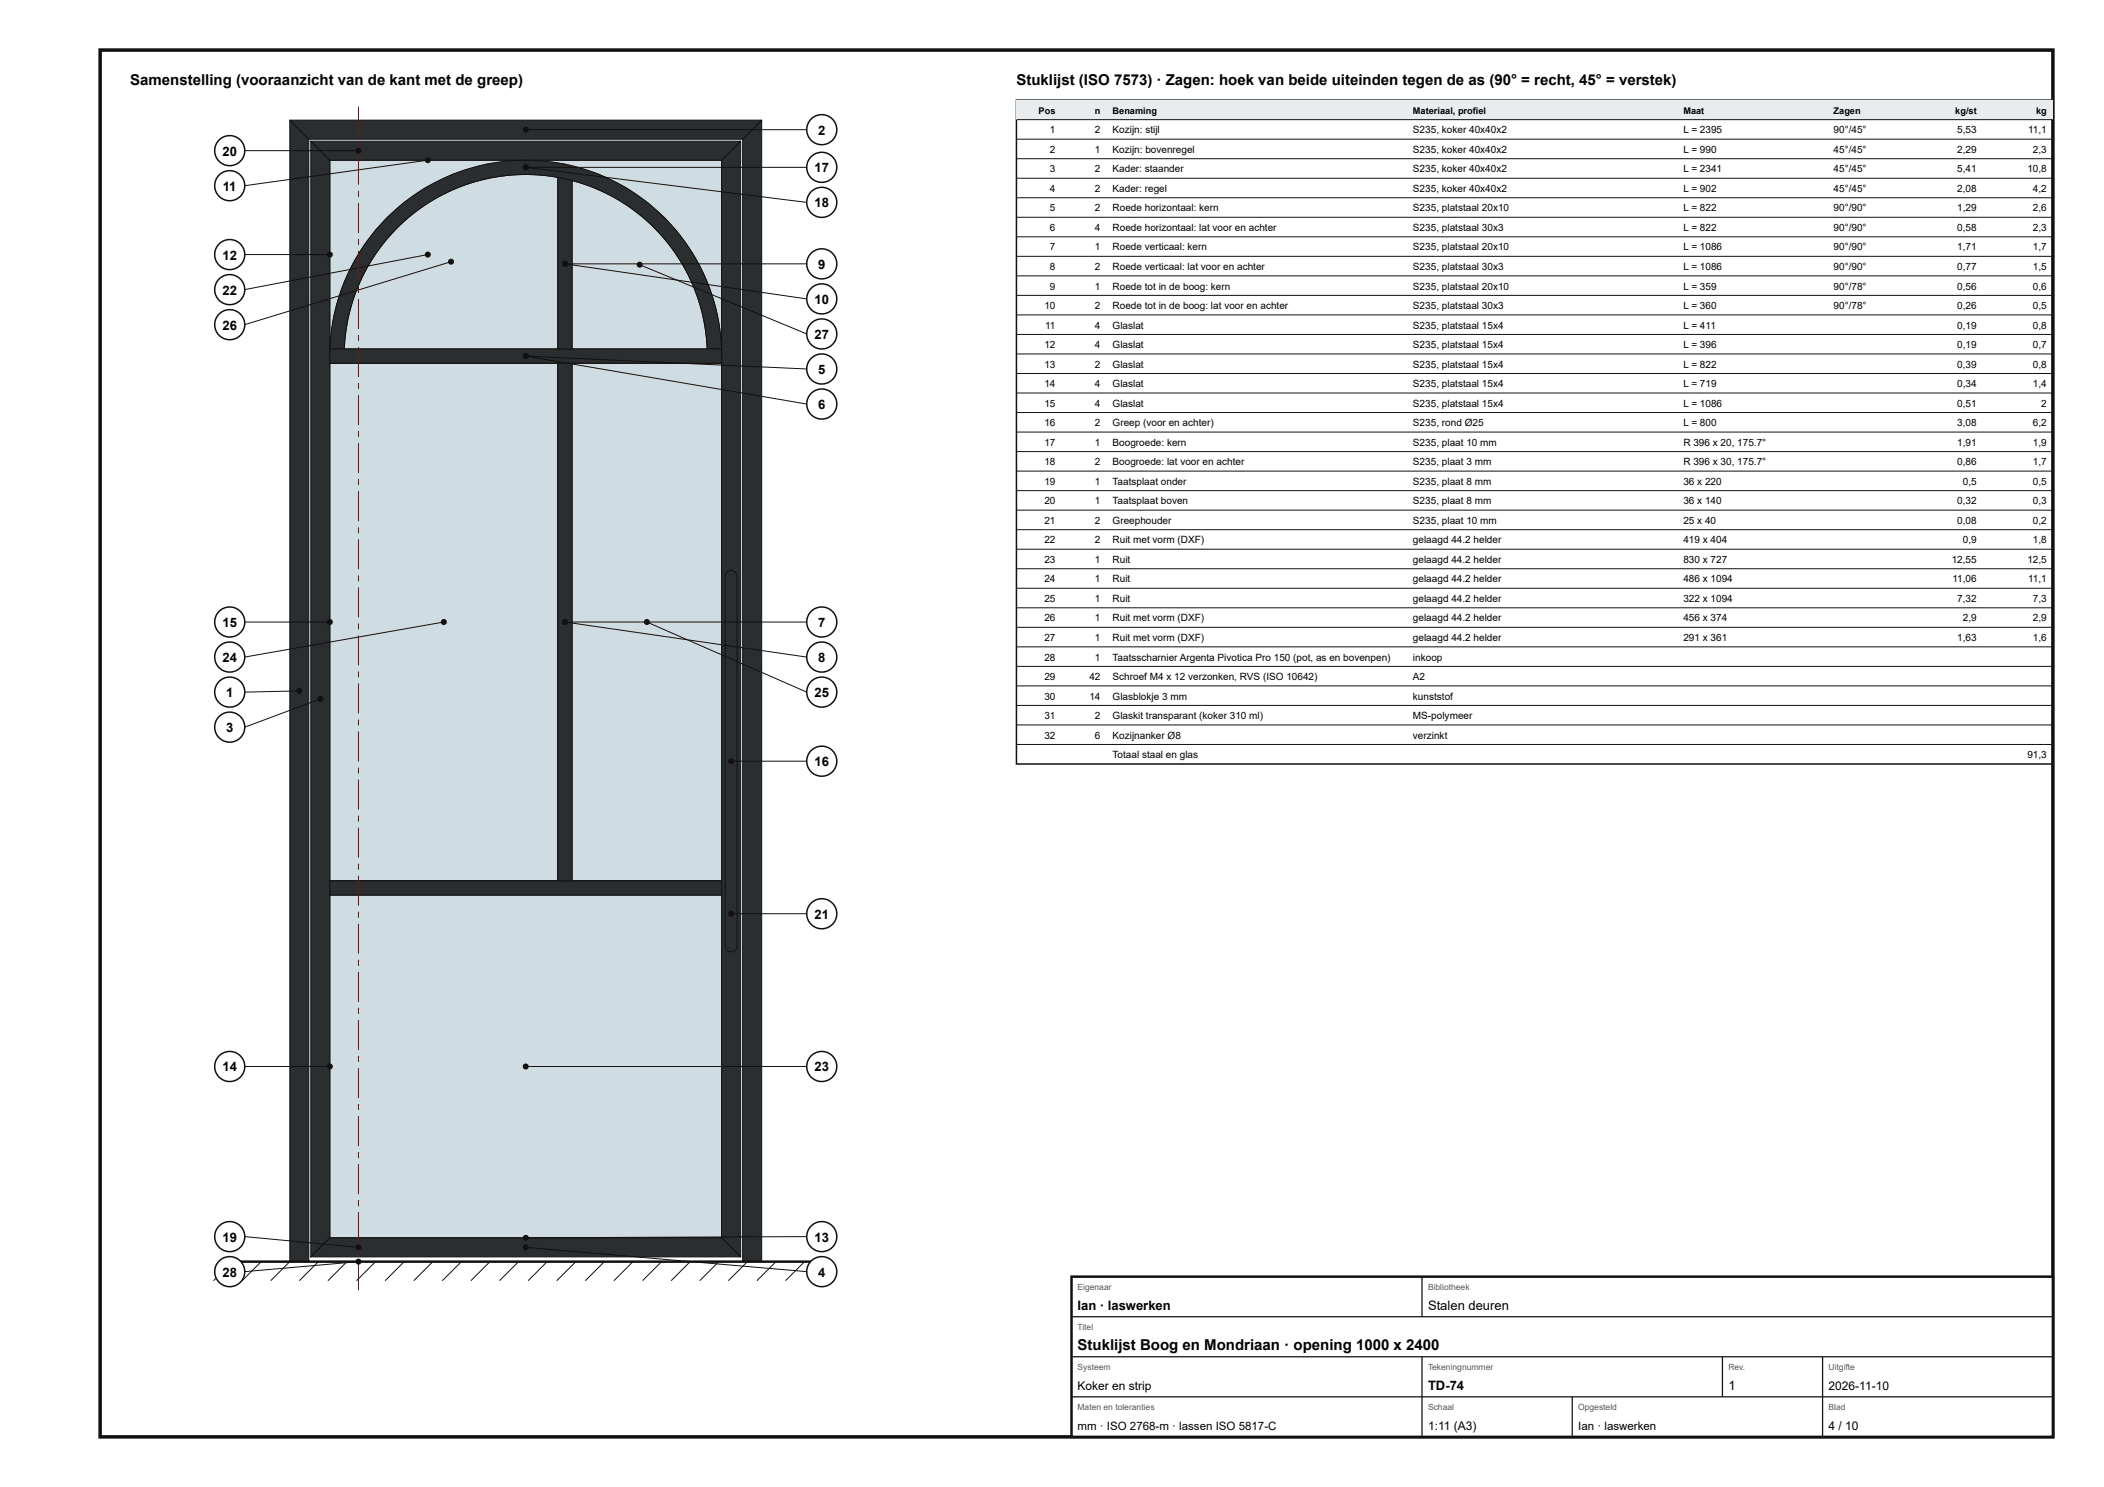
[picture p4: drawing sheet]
<svg xmlns="http://www.w3.org/2000/svg" width="420mm" height="297mm" viewBox="0 0 420 297" stroke-linecap="round" stroke-linejoin="round" font-family="sans-serif">
<path d="M20 10h390v277h-390z" fill="none" stroke="#111" stroke-width=".7" stroke-linecap="butt"/>
<path d="M65.9 32h39.1l-7.7 .8-6.8 2a39.1 39.1 0 0 0-22.6 24l-.9 2.8-.5 2.7-.6 5.4z" fill="#cfdde3"/>
<path d="M65.9 32h39.1l-7.7 .8-6.8 2a39.1 39.1 0 0 0-22.6 24l-.9 2.8-.5 2.7-.6 5.4z" fill="none" stroke="#111" stroke-width=".2"/>
<path d="M105 32h39.1v37.7l-.5-5a38.6 38.6 0 0 0-3.6-11.1 39 39 0 0 0-20.5-18.8l-6.8-2z" fill="#cfdde3"/>
<path d="M105 32h39.1v37.7l-.5-5a38.6 38.6 0 0 0-3.6-11.1 39 39 0 0 0-20.5-18.8l-6.8-2z" fill="none" stroke="#111" stroke-width=".2"/>
<path d="M65.9 178.8h78.2v68.4h-78.2z" fill="#cfdde3"/>
<path d="M65.9 178.8h78.2v68.4h-78.2z" fill="none" stroke="#111" stroke-width=".2"/>
<path d="M65.9 72.5h45.5v103.4h-45.5z" fill="#cfdde3"/>
<path d="M65.9 72.5h45.5v103.4h-45.5z" fill="none" stroke="#111" stroke-width=".2"/>
<path d="M114.2 72.5h29.9v103.4h-29.9z" fill="#cfdde3"/>
<path d="M114.2 72.5h29.9v103.4h-29.9z" fill="none" stroke="#111" stroke-width=".2"/>
<path d="M79.3 45.5a36.3 36.3 0 0 1 32.1-10.1v34.3h-42.6a36.2 36.2 0 0 1 10.5-24.2z" fill="#cfdde3"/>
<path d="M79.3 45.5a36.3 36.3 0 0 1 32.1-10.1v34.3h-42.6a36.2 36.2 0 0 1 10.5-24.2z" fill="none" stroke="#111" stroke-width=".2"/>
<path d="M114.2 36.1a36.3 36.3 0 0 1 27 33.6h-27z" fill="#cfdde3"/>
<path d="M114.2 36.1a36.3 36.3 0 0 1 27 33.6h-27z" fill="none" stroke="#111" stroke-width=".2"/>
<path d="M57.9 24l3.8 3.8v224.2h-3.8z" fill="#2b2e31"/>
<path d="M57.9 24l3.8 3.8v224.2h-3.8z" fill="none" stroke="#111" stroke-width=".2"/>
<path d="M152.1 24v228h-3.8v-224.2z" fill="#2b2e31"/>
<path d="M152.1 24v228h-3.8v-224.2z" fill="none" stroke="#111" stroke-width=".2"/>
<path d="M57.9 24h94.2l-3.8 3.8h-86.6z" fill="#2b2e31"/>
<path d="M57.9 24h94.2l-3.8 3.8h-86.6z" fill="none" stroke="#111" stroke-width=".2"/>
<path d="M62.1 28.2l3.8 3.8v215.2l-3.8 3.8z" fill="#2b2e31"/>
<path d="M62.1 28.2l3.8 3.8v215.2l-3.8 3.8z" fill="none" stroke="#111" stroke-width=".2"/>
<path d="M147.9 28.2v222.8l-3.8-3.8v-215.2z" fill="#2b2e31"/>
<path d="M147.9 28.2v222.8l-3.8-3.8v-215.2z" fill="none" stroke="#111" stroke-width=".2"/>
<path d="M65.9 247.2h78.2l3.8 3.8h-85.8z" fill="#2b2e31"/>
<path d="M65.9 247.2h78.2l3.8 3.8h-85.8z" fill="none" stroke="#111" stroke-width=".2"/>
<path d="M62.1 28.2h85.8l-3.8 3.8h-78.2z" fill="#2b2e31"/>
<path d="M62.1 28.2h85.8l-3.8 3.8h-78.2z" fill="none" stroke="#111" stroke-width=".2"/>
<path d="M77.9 42.9a39.1 39.1 0 0 1 41.7-8.1 39.1 39.1 0 0 1 24.5 34.8l-2.9 .2a36.3 36.3 0 0 0-36.2-34.9 36.3 36.3 0 0 0-36.2 34.9l-2.9-.2a39.1 39.1 0 0 1 12-26.7z" fill="#2b2e31"/>
<path d="M77.9 42.9a39.1 39.1 0 0 1 41.7-8.1 39.1 39.1 0 0 1 24.5 34.8l-2.9 .2a36.3 36.3 0 0 0-36.2-34.9 36.3 36.3 0 0 0-36.2 34.9l-2.9-.2a39.1 39.1 0 0 1 12-26.7z" fill="none" stroke="#111" stroke-width=".2"/>
<path d="M65.9 69.7h78.2v2.8h-78.2z" fill="#2b2e31"/>
<path d="M65.9 69.7h78.2v2.8h-78.2z" fill="none" stroke="#111" stroke-width=".2"/>
<path d="M65.9 175.9h78.2v2.9h-78.2z" fill="#2b2e31"/>
<path d="M65.9 175.9h78.2v2.9h-78.2z" fill="none" stroke="#111" stroke-width=".2"/>
<path d="M111.4 72.5h2.8v103.4h-2.8z" fill="#2b2e31"/>
<path d="M111.4 72.5h2.8v103.4h-2.8z" fill="none" stroke="#111" stroke-width=".2"/>
<path d="M111.4 35.4l2.8 .7v33.6h-2.8z" fill="#2b2e31"/>
<path d="M111.4 35.4l2.8 .7v33.6h-2.8z" fill="none" stroke="#111" stroke-width=".2"/>
<path d="M71.5 251.7h.2v6h-.2zM71.5 249.3h.2v1.2h-.2zM71.5 242.1h.2v6h-.2zM71.5 239.7h.2v1.2h-.2zM71.5 232.5h.2v6h-.2zM71.5 230.1h.2v1.2h-.2zM71.5 222.9h.2v6h-.2zM71.5 220.5h.2v1.2h-.2zM71.5 213.3h.2v6h-.2zM71.5 210.9h.2v1.2h-.2zM71.5 203.7h.2v6h-.2zM71.5 201.3h.2v1.2h-.2zM71.5 194.1h.2v6h-.2zM71.5 191.7h.2v1.2h-.2zM71.5 184.5h.2v6h-.2zM71.5 182.1h.2v1.2h-.2zM71.5 174.9h.2v6h-.2zM71.5 172.5h.2v1.2h-.2zM71.5 165.3h.2v6h-.2zM71.5 162.9h.2v1.2h-.2zM71.5 155.7h.2v6h-.2zM71.5 153.3h.2v1.2h-.2zM71.5 146.1h.2v6h-.2zM71.5 143.7h.2v1.2h-.2zM71.5 136.5h.2v6h-.2zM71.5 134.1h.2v1.2h-.2zM71.5 126.9h.2v6h-.2zM71.5 124.5h.2v1.2h-.2zM71.5 117.3h.2v6h-.2zM71.5 114.9h.2v1.2h-.2zM71.5 107.7h.2v6h-.2zM71.5 105.3h.2v1.2h-.2zM71.5 98.1h.2v6h-.2zM71.5 95.7h.2v1.2h-.2zM71.5 88.5h.2v6h-.2zM71.5 86.1h.2v1.2h-.2zM71.5 78.9h.2v6h-.2zM71.5 76.5h.2v1.2h-.2zM71.5 69.3h.2v6h-.2zM71.5 66.9h.2v1.2h-.2zM71.5 59.7h.2v6h-.2zM71.5 57.3h.2v1.2h-.2zM71.5 50.1h.2v6h-.2zM71.5 47.7h.2v1.2h-.2zM71.5 40.5h.2v6h-.2zM71.5 38.1h.2v1.2h-.2zM71.5 30.9h.2v6h-.2zM71.5 28.5h.2v1.2h-.2zM71.5 21.3h.2v6h-.2z" fill="#b00"/>
<path d="M145.2 114.3a1.2 1.2 0 0 1 1.3-.3 1.2 1.2 0 0 1 .7 1.1v73.9a1.19 1.19 0 0 1-1.2 1.1 1.19 1.19 0 0 1-1.2-1.1v-73.9z" fill="#2b2e31"/>
<g fill="none" stroke="#111" stroke-width=".2">
<path d="M145.2 114.3a1.2 1.2 0 0 1 1.3-.3 1.2 1.2 0 0 1 .7 1.1v73.9a1.19 1.19 0 0 1-1.2 1.1 1.19 1.19 0 0 1-1.2-1.1v-73.9zM46.4 252l-3.8 3.8M52.2 252l-3.8 3.8M57.9 252l-3.8 3.8M63.6 252l-3.8 3.8M69.3 252l-3.8 3.8M75 252l-3.8 3.8M80.7 252l-3.8 3.8M86.4 252l-3.8 3.8M92.1 252l-3.8 3.8M97.9 252l-3.9 3.8M103.6 252l-3.8 3.8"/>
<path d="M109.3 252l-3.8 3.8M115 252l-3.8 3.8M120.7 252l-3.8 3.8M126.4 252l-3.8 3.8M132.1 252l-3.8 3.8M137.8 252l-3.8 3.8M143.6 252l-3.9 3.8M149.3 252l-3.8 3.8M155 252l-3.8 3.8M160.7 252l-3.8 3.8"/>
</g>
<path d="M46.4 252h117.1" fill="none" stroke="#111" stroke-width=".5"/>
<circle cx="71.6" cy="30.1" r=".6" fill="#111"/>
<path d="M48.9 30.1h22.7" fill="none" stroke="#111" stroke-width=".2"/>
<circle cx="45.9" cy="30.1" r="3" fill="#fff"/>
<circle cx="45.9" cy="30.1" r="3" fill="none" stroke="#111" stroke-width=".3"/>
<circle cx="85.4" cy="32" r=".6" fill="#111"/>
<path d="M85.4 32l-36.5 5.1" fill="none" stroke="#111" stroke-width=".2"/>
<circle cx="45.9" cy="37.1" r="3" fill="#fff"/>
<circle cx="45.9" cy="37.1" r="3" fill="none" stroke="#111" stroke-width=".3"/>
<circle cx="65.9" cy="50.9" r=".6" fill="#111"/>
<path d="M48.9 50.8h17" fill="none" stroke="#111" stroke-width=".2"/>
<circle cx="45.9" cy="50.9" r="3" fill="#fff"/>
<circle cx="45.9" cy="50.9" r="3" fill="none" stroke="#111" stroke-width=".3"/>
<circle cx="85.4" cy="50.9" r=".6" fill="#111"/>
<path d="M85.4 50.8l-36.5 7" fill="none" stroke="#111" stroke-width=".2"/>
<circle cx="45.9" cy="57.9" r="3" fill="#fff"/>
<circle cx="45.9" cy="57.9" r="3" fill="none" stroke="#111" stroke-width=".3"/>
<circle cx="90.1" cy="52.3" r=".6" fill="#111"/>
<path d="M90.1 52.3l-41.2 12.5" fill="none" stroke="#111" stroke-width=".2"/>
<circle cx="45.9" cy="64.9" r="3" fill="#fff"/>
<circle cx="45.9" cy="64.9" r="3" fill="none" stroke="#111" stroke-width=".3"/>
<circle cx="65.9" cy="124.2" r=".6" fill="#111"/>
<path d="M48.9 124.2h17" fill="none" stroke="#111" stroke-width=".2"/>
<circle cx="45.9" cy="124.2" r="3" fill="#fff"/>
<circle cx="45.9" cy="124.2" r="3" fill="none" stroke="#111" stroke-width=".3"/>
<circle cx="88.6" cy="124.2" r=".6" fill="#111"/>
<path d="M88.6 124.2l-39.7 7" fill="none" stroke="#111" stroke-width=".2"/>
<circle cx="45.9" cy="131.2" r="3" fill="#fff"/>
<circle cx="45.9" cy="131.2" r="3" fill="none" stroke="#111" stroke-width=".3"/>
<circle cx="59.8" cy="138" r=".6" fill="#111"/>
<path d="M59.8 138l-10.9 .2" fill="none" stroke="#111" stroke-width=".2"/>
<circle cx="45.9" cy="138.2" r="3" fill="#fff"/>
<circle cx="45.9" cy="138.2" r="3" fill="none" stroke="#111" stroke-width=".3"/>
<circle cx="64" cy="139.6" r=".6" fill="#111"/>
<path d="M64 139.6l-15.1 5.6" fill="none" stroke="#111" stroke-width=".2"/>
<circle cx="45.9" cy="145.2" r="3" fill="#fff"/>
<circle cx="45.9" cy="145.2" r="3" fill="none" stroke="#111" stroke-width=".3"/>
<circle cx="65.9" cy="213" r=".6" fill="#111"/>
<path d="M48.9 213h17" fill="none" stroke="#111" stroke-width=".2"/>
<circle cx="45.9" cy="213" r="3" fill="#fff"/>
<circle cx="45.9" cy="213" r="3" fill="none" stroke="#111" stroke-width=".3"/>
<circle cx="71.6" cy="249.1" r=".6" fill="#111"/>
<path d="M48.9 247l22.7 2.1" fill="none" stroke="#111" stroke-width=".2"/>
<circle cx="45.9" cy="247" r="3" fill="#fff"/>
<circle cx="45.9" cy="247" r="3" fill="none" stroke="#111" stroke-width=".3"/>
<circle cx="71.6" cy="252" r=".6" fill="#111"/>
<path d="M71.6 252l-22.7 2" fill="none" stroke="#111" stroke-width=".2"/>
<circle cx="45.9" cy="254" r="3" fill="#fff"/>
<circle cx="45.9" cy="254" r="3" fill="none" stroke="#111" stroke-width=".3"/>
<circle cx="105" cy="25.9" r=".6" fill="#111"/>
<path d="M105 25.9h56.1" fill="none" stroke="#111" stroke-width=".2"/>
<circle cx="164.1" cy="25.9" r="3" fill="#fff"/>
<circle cx="164.1" cy="25.9" r="3" fill="none" stroke="#111" stroke-width=".3"/>
<circle cx="105" cy="33.4" r=".6" fill="#111"/>
<path d="M105 33.4h56.1" fill="none" stroke="#111" stroke-width=".2"/>
<circle cx="164.1" cy="33.4" r="3" fill="#fff"/>
<circle cx="164.1" cy="33.4" r="3" fill="none" stroke="#111" stroke-width=".3"/>
<circle cx="105" cy="33.4" r=".6" fill="#111"/>
<path d="M105 33.4l56.1 7" fill="none" stroke="#111" stroke-width=".2"/>
<circle cx="164.1" cy="40.4" r="3" fill="#fff"/>
<circle cx="164.1" cy="40.4" r="3" fill="none" stroke="#111" stroke-width=".3"/>
<circle cx="112.8" cy="52.7" r=".6" fill="#111"/>
<path d="M112.8 52.7h48.3" fill="none" stroke="#111" stroke-width=".2"/>
<circle cx="164.1" cy="52.7" r="3" fill="#fff"/>
<circle cx="164.1" cy="52.7" r="3" fill="none" stroke="#111" stroke-width=".3"/>
<circle cx="112.8" cy="52.7" r=".6" fill="#111"/>
<path d="M112.8 52.7l48.3 7" fill="none" stroke="#111" stroke-width=".2"/>
<circle cx="164.1" cy="59.7" r="3" fill="#fff"/>
<circle cx="164.1" cy="59.7" r="3" fill="none" stroke="#111" stroke-width=".3"/>
<circle cx="127.7" cy="52.9" r=".6" fill="#111"/>
<path d="M127.7 52.9l33.4 13.8" fill="none" stroke="#111" stroke-width=".2"/>
<circle cx="164.1" cy="66.7" r="3" fill="#fff"/>
<circle cx="164.1" cy="66.7" r="3" fill="none" stroke="#111" stroke-width=".3"/>
<circle cx="105" cy="71.1" r=".6" fill="#111"/>
<path d="M105 71.1l56.1 2.6" fill="none" stroke="#111" stroke-width=".2"/>
<circle cx="164.1" cy="73.7" r="3" fill="#fff"/>
<circle cx="164.1" cy="73.7" r="3" fill="none" stroke="#111" stroke-width=".3"/>
<circle cx="105" cy="71.1" r=".6" fill="#111"/>
<path d="M105 71.1l56.1 9.6" fill="none" stroke="#111" stroke-width=".2"/>
<circle cx="164.1" cy="80.7" r="3" fill="#fff"/>
<circle cx="164.1" cy="80.7" r="3" fill="none" stroke="#111" stroke-width=".3"/>
<circle cx="112.8" cy="124.2" r=".6" fill="#111"/>
<path d="M112.8 124.2h48.3" fill="none" stroke="#111" stroke-width=".2"/>
<circle cx="164.1" cy="124.2" r="3" fill="#fff"/>
<circle cx="164.1" cy="124.2" r="3" fill="none" stroke="#111" stroke-width=".3"/>
<circle cx="112.8" cy="124.2" r=".6" fill="#111"/>
<path d="M112.8 124.2l48.3 7" fill="none" stroke="#111" stroke-width=".2"/>
<circle cx="164.1" cy="131.2" r="3" fill="#fff"/>
<circle cx="164.1" cy="131.2" r="3" fill="none" stroke="#111" stroke-width=".3"/>
<circle cx="129.2" cy="124.2" r=".6" fill="#111"/>
<path d="M129.2 124.2l31.9 14" fill="none" stroke="#111" stroke-width=".2"/>
<circle cx="164.1" cy="138.2" r="3" fill="#fff"/>
<circle cx="164.1" cy="138.2" r="3" fill="none" stroke="#111" stroke-width=".3"/>
<circle cx="146" cy="152" r=".6" fill="#111"/>
<path d="M146 152h15.1" fill="none" stroke="#111" stroke-width=".2"/>
<circle cx="164.1" cy="152" r="3" fill="#fff"/>
<circle cx="164.1" cy="152" r="3" fill="none" stroke="#111" stroke-width=".3"/>
<circle cx="146" cy="182.5" r=".6" fill="#111"/>
<path d="M146 182.5h15.1" fill="none" stroke="#111" stroke-width=".2"/>
<circle cx="164.1" cy="182.5" r="3" fill="#fff"/>
<circle cx="164.1" cy="182.5" r="3" fill="none" stroke="#111" stroke-width=".3"/>
<circle cx="105" cy="213" r=".6" fill="#111"/>
<path d="M105 213h56.1" fill="none" stroke="#111" stroke-width=".2"/>
<circle cx="164.1" cy="213" r="3" fill="#fff"/>
<circle cx="164.1" cy="213" r="3" fill="none" stroke="#111" stroke-width=".3"/>
<circle cx="105" cy="247.2" r=".6" fill="#111"/>
<path d="M161.1 247l-56.1 .2" fill="none" stroke="#111" stroke-width=".2"/>
<circle cx="164.1" cy="247" r="3" fill="#fff"/>
<circle cx="164.1" cy="247" r="3" fill="none" stroke="#111" stroke-width=".3"/>
<circle cx="105" cy="249.1" r=".6" fill="#111"/>
<path d="M105 249.1l56.1 4.9" fill="none" stroke="#111" stroke-width=".2"/>
<circle cx="164.1" cy="254" r="3" fill="#fff"/>
<g fill="none" stroke="#111" stroke-width=".3">
<path d="M203 20h207v132.6h-207z"/>
<circle cx="164.1" cy="254" r="3"/>
</g>
<path d="M203 20h207v3.9h-207z" fill="#e9ecee"/>
<g fill="none" stroke="#111" stroke-width=".2">
<path d="M203 23.9h207M203 27.8h207M203 31.7h207M203 35.6h207M203 39.5h207M203 43.4h207M203 47.3h207M203 51.2h207M203 55.1h207M203 59h207M203 62.9h207M203 66.8h207"/>
<path d="M203 70.7h207M203 74.6h207M203 78.5h207M203 82.4h207M203 86.3h207M203 90.2h207M203 94.1h207M203 98h207M203 101.9h207M203 105.8h207M203 109.7h207M203 113.6h207"/>
<path d="M203 117.5h207M203 121.4h207M203 125.3h207M203 129.2h207M203 133.1h207M203 137h207M203 140.9h207M203 144.8h207M203 148.7h207"/>
</g>
<path d="M214 255h196v32h-196z" fill="#fff"/>
<path d="M214 255h196v32h-196z" fill="none" stroke="#111" stroke-width=".5"/>
<path d="M284 255v8M214 263h196M214 271h196M214 279h196M284 271v16M314 279v8M344 271v8M364 271v16" fill="none" stroke="#111" stroke-width=".25"/>
<g font-size="3">
<text x="26" y="17">Samenstelling (vooraanzicht van de kant met de greep)</text>
<text x="203" y="17">Stuklijst (ISO 7573) · Zagen: hoek van beide uiteinden tegen de as (90° = recht, 45° = verstek)</text>
<text x="215.2" y="269.6">Stuklijst Boog en Mondriaan · opening 1000 x 2400</text>
</g>
<g font-size="2.6">
<text x="163.4" y="26.9">2</text>
<text x="44.4" y="31.1">20</text>
<text x="162.7" y="34.4">17</text>
<text x="44.5" y="38.1">11</text>
<text x="162.7" y="41.4">18</text>
<text x="44.4" y="51.8">12</text>
<text x="163.4" y="53.7">9</text>
<text x="44.4" y="58.8">22</text>
<text x="44.4" y="65.8">26</text>
<text x="162.7" y="60.7">10</text>
<text x="162.7" y="67.7">27</text>
<text x="163.4" y="74.7">5</text>
<text x="163.4" y="81.7">6</text>
<text x="44.4" y="125.2">15</text>
<text x="163.4" y="125.2">7</text>
<text x="44.4" y="132.2">24</text>
<text x="163.4" y="132.2">8</text>
<text x="45.2" y="139.2">1</text>
<text x="162.7" y="139.2">25</text>
<text x="45.2" y="146.2">3</text>
<text x="162.7" y="153">16</text>
<text x="162.7" y="183.5">21</text>
<text x="44.4" y="214">14</text>
<text x="162.7" y="214">23</text>
<text x="44.4" y="248">19</text>
<text x="162.7" y="248">13</text>
<text x="44.4" y="255">28</text>
<text x="163.4" y="255">4</text>
<text x="215.2" y="261.6">Ian · laswerken</text>
<text x="285.2" y="261.6">Stalen deuren</text>
<text x="285.2" y="277.6">TD-74</text>
<text x="345.2" y="277.6">1</text>
</g>
<g font-size="2.4">
<text x="215.2" y="277.6">Koker en strip</text>
<text x="365.2" y="277.6">2026-11-10</text>
<text x="285.2" y="285.6">1:11 (A3)</text>
<text x="365.2" y="285.6">4 / 10</text>
</g>
<g font-size="2.3">
<text x="215.2" y="285.6">mm · ISO 2768-m · lassen ISO 5817-C</text>
<text x="315.2" y="285.6">Ian · laswerken</text>
</g>
<g font-size="2">
<text x="209.7" y="26.6">1</text>
<text x="218.7" y="26.6">2</text>
<text x="222.2" y="26.6">Kozijn: stijl</text>
<text x="282.2" y="26.6">S235, koker 40x40x2</text>
<text x="336.2" y="26.6">L = 2395</text>
<text x="366.2" y="26.6">90°/45°</text>
<text x="390.9" y="26.6">5,53</text>
<text x="405.1" y="26.6">11,1</text>
<text x="209.7" y="30.5">2</text>
<text x="209.7" y="34.4">3</text>
<text x="218.7" y="30.5">1</text>
<text x="218.7" y="34.4">2</text>
<text x="222.2" y="30.5">Kozijn: bovenregel</text>
<text x="222.2" y="34.4">Kader: staander</text>
<text x="282.2" y="30.5">S235, koker 40x40x2</text>
<text x="282.2" y="34.4">S235, koker 40x40x2</text>
<text x="336.2" y="30.5">L = 990</text>
<text x="336.2" y="34.4">L = 2341</text>
<text x="366.2" y="30.5">45°/45°</text>
<text x="366.2" y="34.4">45°/45°</text>
<text x="390.9" y="30.5">2,29</text>
<text x="390.9" y="34.4">5,41</text>
<text x="404.9" y="34.4">10,8</text>
<text x="406" y="30.5">2,3</text>
<text x="209.7" y="38.3">4</text>
<text x="218.7" y="38.3">2</text>
<text x="222.2" y="38.3">Kader: regel</text>
<text x="282.2" y="38.3">S235, koker 40x40x2</text>
<text x="336.2" y="38.3">L = 902</text>
<text x="366.2" y="38.3">45°/45°</text>
<text x="390.9" y="38.3">2,08</text>
<text x="406" y="38.3">4,2</text>
<text x="209.7" y="42.2">5</text>
<text x="209.7" y="46.1">6</text>
<text x="218.7" y="42.2">2</text>
<text x="218.7" y="46.1">4</text>
<text x="222.2" y="42.2">Roede horizontaal: kern</text>
<text x="222.2" y="46.1">Roede horizontaal: lat voor en achter</text>
<text x="282.2" y="42.2">S235, platstaal 20x10</text>
<text x="282.2" y="46.1">S235, platstaal 30x3</text>
<text x="336.2" y="42.2">L = 822</text>
<text x="336.2" y="46.1">L = 822</text>
<text x="366.2" y="42.2">90°/90°</text>
<text x="366.2" y="46.1">90°/90°</text>
<text x="390.9" y="42.2">1,29</text>
<text x="390.9" y="46.1">0,58</text>
<text x="406" y="42.2">2,6</text>
<text x="406" y="46.1">2,3</text>
<text x="209.7" y="50">7</text>
<text x="209.7" y="53.9">8</text>
<text x="218.7" y="50">1</text>
<text x="218.7" y="53.9">2</text>
<text x="222.2" y="50">Roede verticaal: kern</text>
<text x="222.2" y="53.9">Roede verticaal: lat voor en achter</text>
<text x="282.2" y="50">S235, platstaal 20x10</text>
<text x="282.2" y="53.9">S235, platstaal 30x3</text>
<text x="336.2" y="50">L = 1086</text>
<text x="336.2" y="53.9">L = 1086</text>
<text x="366.2" y="50">90°/90°</text>
<text x="366.2" y="53.9">90°/90°</text>
<text x="390.9" y="50">1,71</text>
<text x="390.9" y="53.9">0,77</text>
<text x="406" y="50">1,7</text>
<text x="406" y="53.9">1,5</text>
<text x="209.7" y="57.8">9</text>
<text x="218.7" y="57.8">1</text>
<text x="222.2" y="57.8">Roede tot in de boog: kern</text>
<text x="282.2" y="57.8">S235, platstaal 20x10</text>
<text x="336.2" y="57.8">L = 359</text>
<text x="366.2" y="57.8">90°/78°</text>
<text x="390.9" y="57.8">0,56</text>
<text x="406" y="57.8">0,6</text>
<text x="208.6" y="61.7">10</text>
<text x="208.7" y="65.6">11</text>
<text x="218.7" y="61.7">2</text>
<text x="218.7" y="65.6">4</text>
<text x="222.2" y="61.7">Roede tot in de boog: lat voor en achter</text>
<text x="222.2" y="65.6">Glaslat</text>
<text x="282.2" y="61.7">S235, platstaal 30x3</text>
<text x="282.2" y="65.6">S235, platstaal 15x4</text>
<text x="336.2" y="61.7">L = 360</text>
<text x="336.2" y="65.6">L = 411</text>
<text x="366.2" y="61.7">90°/78°</text>
<text x="390.9" y="61.7">0,26</text>
<text x="390.9" y="65.6">0,19</text>
<text x="406" y="61.7">0,5</text>
<text x="406" y="65.6">0,8</text>
<text x="208.6" y="69.5">12</text>
<text x="218.7" y="69.5">4</text>
<text x="222.2" y="69.5">Glaslat</text>
<text x="282.2" y="69.5">S235, platstaal 15x4</text>
<text x="336.2" y="69.5">L = 396</text>
<text x="390.9" y="69.5">0,19</text>
<text x="406" y="69.5">0,7</text>
<text x="208.6" y="73.4">13</text>
<text x="208.6" y="77.3">14</text>
<text x="218.7" y="73.4">2</text>
<text x="218.7" y="77.3">4</text>
<text x="222.2" y="73.4">Glaslat</text>
<text x="222.2" y="77.3">Glaslat</text>
<text x="282.2" y="73.4">S235, platstaal 15x4</text>
<text x="282.2" y="77.3">S235, platstaal 15x4</text>
<text x="336.2" y="73.4">L = 822</text>
<text x="336.2" y="77.3">L = 719</text>
<text x="390.9" y="73.4">0,39</text>
<text x="390.9" y="77.3">0,34</text>
<text x="406" y="73.4">0,8</text>
<text x="406" y="77.3">1,4</text>
<text x="208.6" y="81.2">15</text>
<text x="218.7" y="81.2">4</text>
<text x="222.2" y="81.2">Glaslat</text>
<text x="282.2" y="81.2">S235, platstaal 15x4</text>
<text x="336.2" y="81.2">L = 1086</text>
<text x="390.9" y="81.2">0,51</text>
<text x="407.7" y="81.2">2</text>
<text x="208.6" y="85.1">16</text>
<text x="208.6" y="89">17</text>
<text x="218.7" y="85.1">2</text>
<text x="218.7" y="89">1</text>
<text x="222.2" y="85.1">Greep (voor en achter)</text>
<text x="222.2" y="89">Boogroede: kern</text>
<text x="282.2" y="85.1">S235, rond Ø25</text>
<text x="282.2" y="89">S235, plaat 10 mm</text>
<text x="336.2" y="85.1">L = 800</text>
<text x="336.2" y="89">R 396 x 20, 175.7°</text>
<text x="390.9" y="85.1">3,08</text>
<text x="390.9" y="89">1,91</text>
<text x="406" y="85.1">6,2</text>
<text x="406" y="89">1,9</text>
<text x="208.6" y="92.9">18</text>
<text x="218.7" y="92.9">2</text>
<text x="222.2" y="92.9">Boogroede: lat voor en achter</text>
<text x="282.2" y="92.9">S235, plaat 3 mm</text>
<text x="336.2" y="92.9">R 396 x 30, 175.7°</text>
<text x="390.9" y="92.9">0,86</text>
<text x="406" y="92.9">1,7</text>
<text x="208.6" y="96.8">19</text>
<text x="208.6" y="100.7">20</text>
<text x="218.7" y="96.8">1</text>
<text x="218.7" y="100.7">1</text>
<text x="222.2" y="96.8">Taatsplaat onder</text>
<text x="222.2" y="100.7">Taatsplaat boven</text>
<text x="282.2" y="96.8">S235, plaat 8 mm</text>
<text x="282.2" y="100.7">S235, plaat 8 mm</text>
<text x="336.2" y="96.8">36 x 220</text>
<text x="336.2" y="100.7">36 x 140</text>
<text x="390.9" y="100.7">0,32</text>
<text x="392" y="96.8">0,5</text>
<text x="406" y="96.8">0,5</text>
<text x="406" y="100.7">0,3</text>
<text x="208.6" y="104.6">21</text>
<text x="218.7" y="104.6">2</text>
<text x="222.2" y="104.6">Greephouder</text>
<text x="282.2" y="104.6">S235, plaat 10 mm</text>
<text x="336.2" y="104.6">25 x 40</text>
<text x="390.9" y="104.6">0,08</text>
<text x="406" y="104.6">0,2</text>
<text x="208.6" y="108.5">22</text>
<text x="208.6" y="112.4">23</text>
<text x="218.7" y="108.5">2</text>
<text x="218.7" y="112.4">1</text>
<text x="222.2" y="108.5">Ruit met vorm (DXF)</text>
<text x="222.2" y="112.4">Ruit</text>
<text x="282.2" y="108.5">gelaagd 44.2 helder</text>
<text x="282.2" y="112.4">gelaagd 44.2 helder</text>
<text x="336.2" y="108.5">419 x 404</text>
<text x="336.2" y="112.4">830 x 727</text>
<text x="389.8" y="112.4">12,55</text>
<text x="392" y="108.5">0,9</text>
<text x="404.9" y="112.4">12,5</text>
<text x="406" y="108.5">1,8</text>
<text x="208.6" y="116.3">24</text>
<text x="218.7" y="116.3">1</text>
<text x="222.2" y="116.3">Ruit</text>
<text x="282.2" y="116.3">gelaagd 44.2 helder</text>
<text x="336.2" y="116.3">486 x 1094</text>
<text x="389.9" y="116.3">11,06</text>
<text x="405.1" y="116.3">11,1</text>
<text x="208.6" y="120.2">25</text>
<text x="208.6" y="124.1">26</text>
<text x="218.7" y="120.2">1</text>
<text x="218.7" y="124.1">1</text>
<text x="222.2" y="120.2">Ruit</text>
<text x="222.2" y="124.1">Ruit met vorm (DXF)</text>
<text x="282.2" y="120.2">gelaagd 44.2 helder</text>
<text x="282.2" y="124.1">gelaagd 44.2 helder</text>
<text x="336.2" y="120.2">322 x 1094</text>
<text x="336.2" y="124.1">456 x 374</text>
<text x="390.9" y="120.2">7,32</text>
<text x="392" y="124.1">2,9</text>
<text x="406" y="120.2">7,3</text>
<text x="406" y="124.1">2,9</text>
<text x="208.6" y="128">27</text>
<text x="208.6" y="131.9">28</text>
<text x="218.7" y="128">1</text>
<text x="218.7" y="131.9">1</text>
<text x="222.2" y="128">Ruit met vorm (DXF)</text>
<text x="222.2" y="131.9">Taatsscharnier Argenta Pivotica Pro 150 (pot, as en bovenpen)</text>
<text x="282.2" y="128">gelaagd 44.2 helder</text>
<text x="282.2" y="131.9">inkoop</text>
<text x="336.2" y="128">291 x 361</text>
<text x="390.9" y="128">1,63</text>
<text x="406" y="128">1,6</text>
<text x="208.6" y="135.8">29</text>
<text x="217.6" y="135.8">42</text>
<text x="222.2" y="135.8">Schroef M4 x 12 verzonken, RVS (ISO 10642)</text>
<text x="282.2" y="135.8">A2</text>
<text x="208.6" y="139.7">30</text>
<text x="208.6" y="143.6">31</text>
<text x="217.6" y="139.7">14</text>
<text x="218.7" y="143.6">2</text>
<text x="222.2" y="139.7">Glasblokje 3 mm</text>
<text x="222.2" y="143.6">Glaskit transparant (koker 310 ml)</text>
<text x="282.2" y="139.7">kunststof</text>
<text x="282.2" y="143.6">MS-polymeer</text>
<text x="208.6" y="147.5">32</text>
<text x="218.7" y="147.5">6</text>
<text x="222.2" y="147.5">Kozijnanker Ø8</text>
<text x="282.2" y="147.5">verzinkt</text>
<text x="222.2" y="151.4">Totaal staal en glas</text>
<text x="404.9" y="151.4">91,3</text>
</g>
<g font-size="1.8">
<text x="207.4" y="22.7">Pos</text>
<text x="218.7" y="22.7">n</text>
<text x="222.2" y="22.7">Benaming</text>
<text x="282.2" y="22.7">Materiaal, profiel</text>
<text x="336.2" y="22.7">Maat</text>
<text x="366.2" y="22.7">Zagen</text>
<text x="390.5" y="22.7">kg/st</text>
<text x="406.6" y="22.7">kg</text>
</g>
<g font-size="1.7" fill="#555">
<text x="215.2" y="257.6">Eigenaar</text>
<text x="285.2" y="257.6">Bibliotheek</text>
<text x="215.2" y="265.6">Titel</text>
<text x="215.2" y="273.6">Systeem</text>
<text x="285.2" y="273.6">Tekeningnummer</text>
<text x="345.2" y="273.6">Rev.</text>
<text x="365.2" y="273.6">Uitgifte</text>
<text x="215.2" y="281.6">Maten en toleranties</text>
<text x="285.2" y="281.6">Schaal</text>
<text x="315.2" y="281.6">Opgesteld</text>
<text x="365.2" y="281.6">Blad</text>
</g>
</svg>
